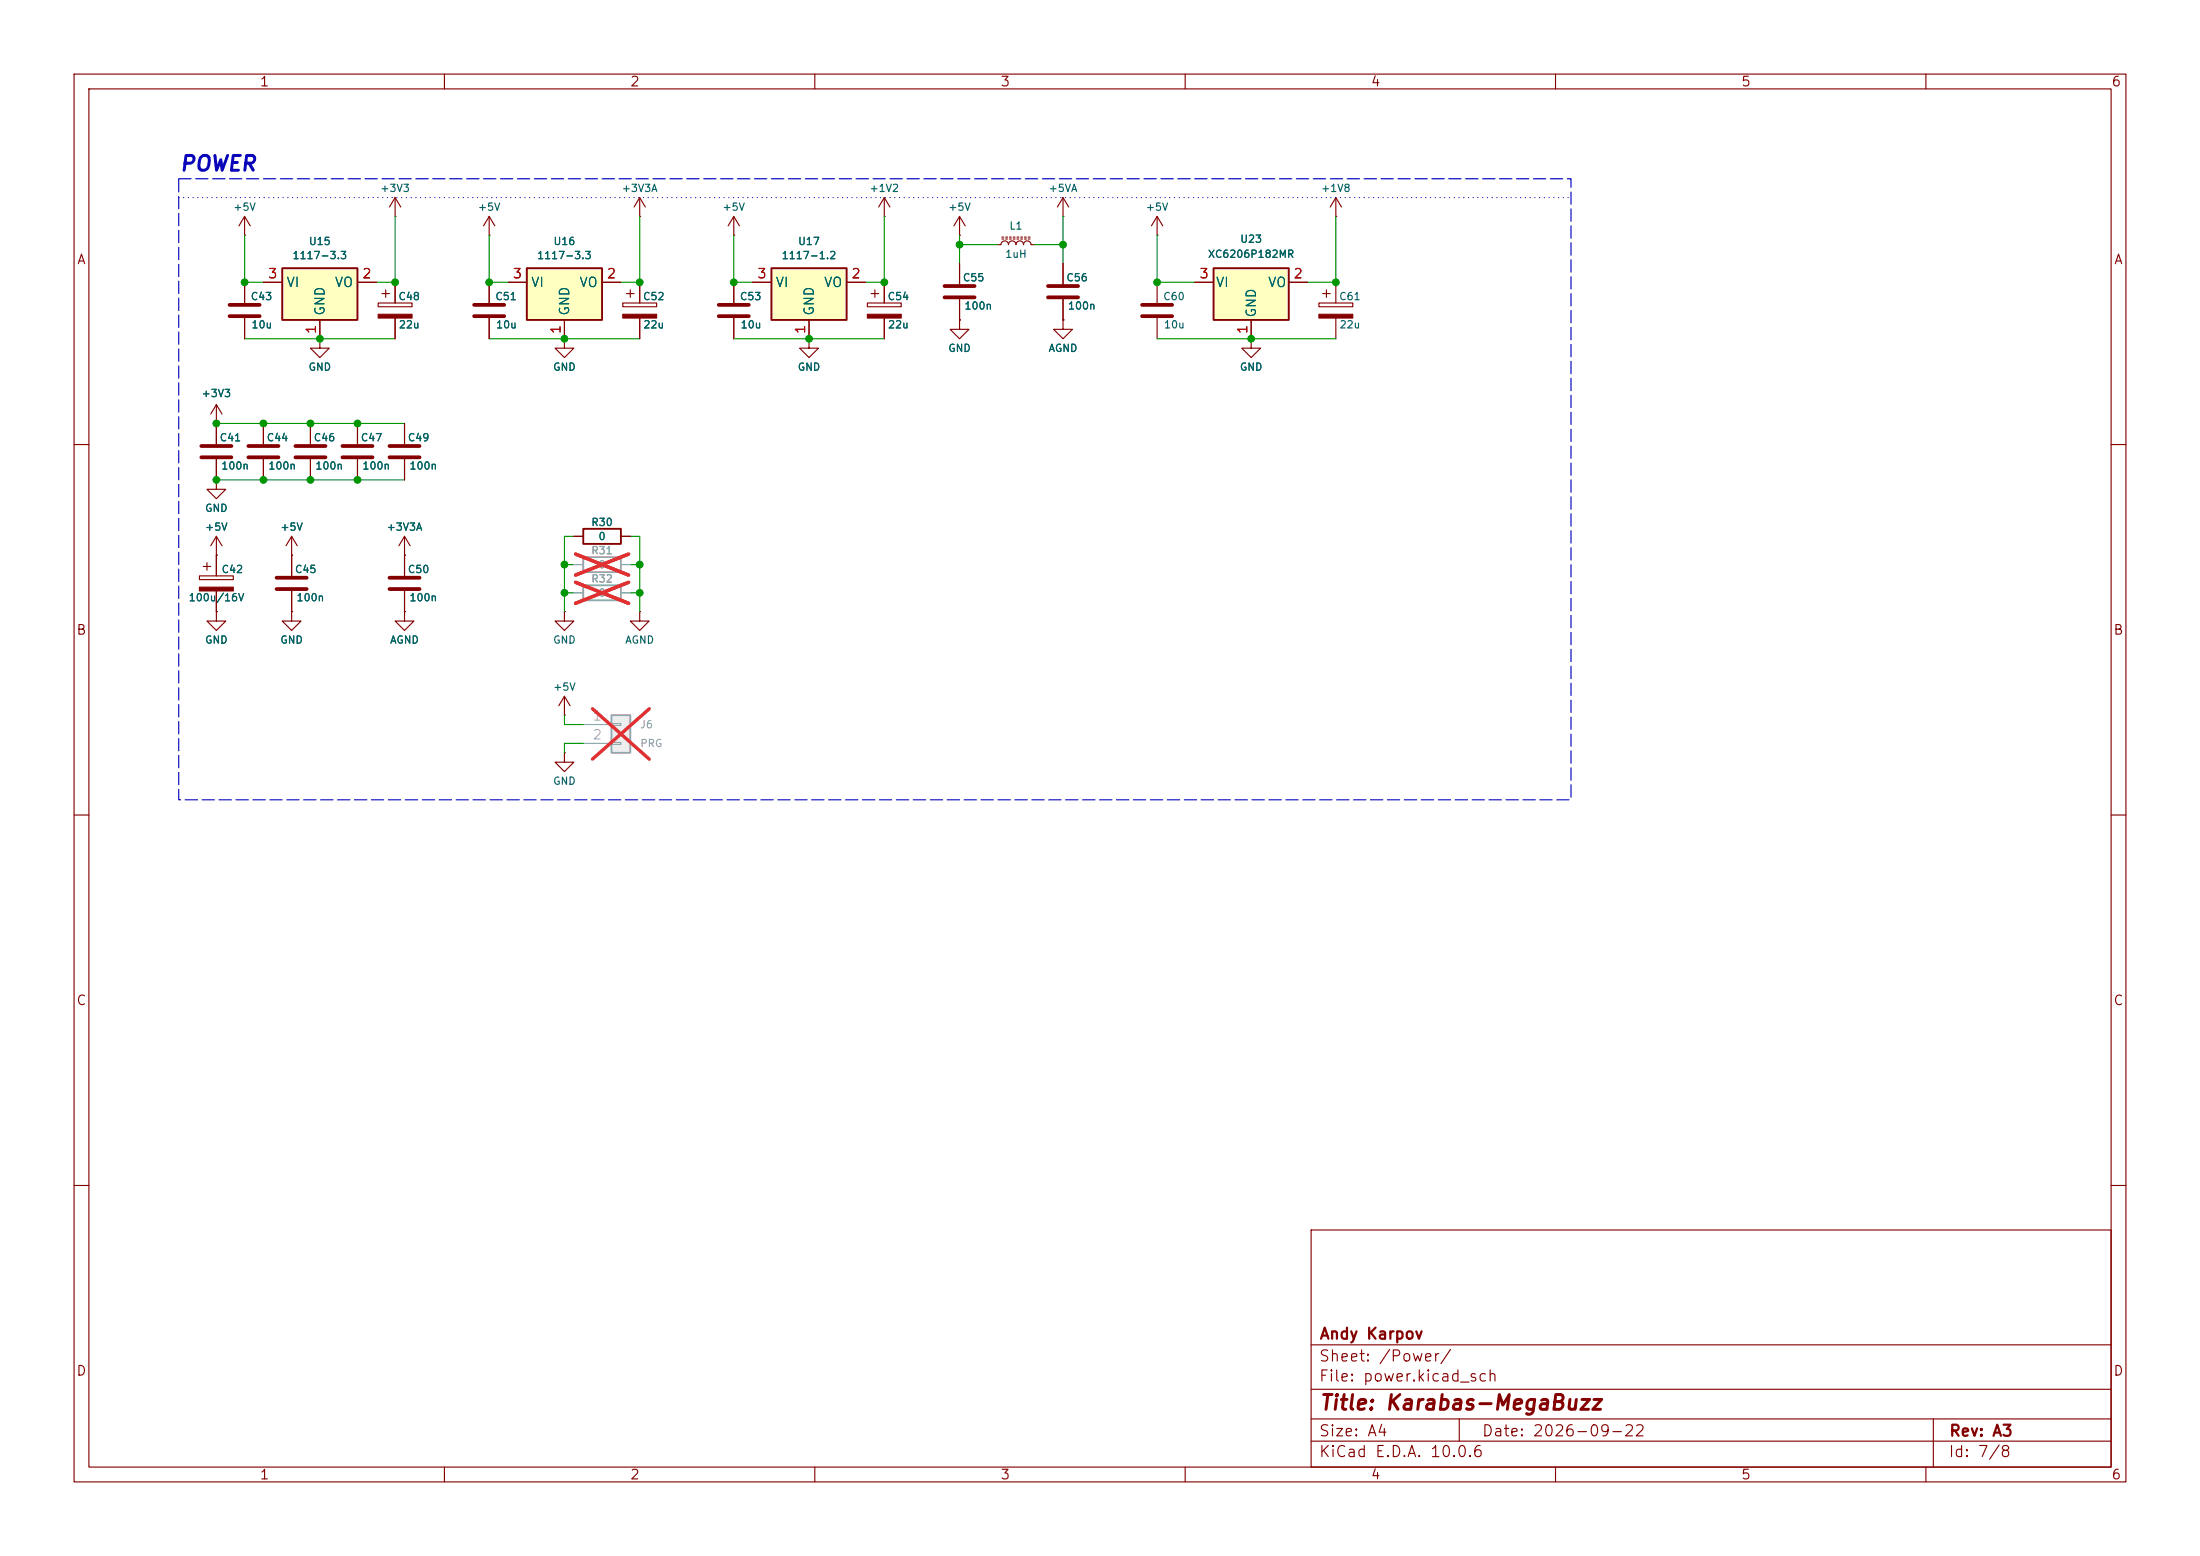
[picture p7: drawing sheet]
<svg xmlns="http://www.w3.org/2000/svg" width="297mm" height="210mm" viewBox="0 0 297 210" stroke-linecap="round" stroke-linejoin="round" font-family="sans-serif">
<g fill="none" stroke="#840000" stroke-width=".15">
<path d="M10 10h277v190h-277zM12 12h273v186h-273zM60 10v2M110 10v2M160 10v2M210 10v2M260 10v2M33 31.8h.1M33 29.2l-.7 1.3M33 29.2l.8 1.3M33 29.2v2.6M66 31.8h.1"/>
<path d="M66 29.2l-.7 1.3M66 29.2l.8 1.3M66 29.2v2.6M99.1 31.8h.1M99.1 29.2l-.8 1.3M99.1 29.2l.7 1.3M99.1 29.2v2.6M119.4 29.2h.1M119.4 26.7l-.8 1.2M119.4 26.7l.7 1.2M119.4 26.7v2.5M143.5 29.2h.1"/>
<path d="M143.5 26.7l-.8 1.2M143.5 26.7l.8 1.2M143.5 26.7v2.5M180.3 29.2h.1M180.3 26.7l-.7 1.2M180.3 26.7l.8 1.2M180.3 26.7v2.5M10 60h2M39.4 74.9v2.8M39.4 79.8v2.8M54.6 74.9v2.8M54.6 79.8v2.8"/>
<path d="M285 60h2M10 110h2M285 110h2M10 160h2M177 166h108v32h-108zM285 160h2M60 198v2M110 198v2M160 198v2M177 194.5h108M177 191.5h108M177 187.5h108"/>
<path d="M177 181.5h108M197 191.5v3M210 198v2M260 198v2M261 191.5v6.5"/>
</g>
<path d="M37.3 79.5h4.1M37.3 78h4.1M52.6 79.5h4M52.6 78h4" fill="none" stroke="#840000" stroke-width=".51"/>
<path d="M71.1 36.2h10.2v7h-10.2z" fill="#ffffc2"/>
<path d="M71.1 36.2h10.2v7h-10.2z" fill="none" stroke="#840000" stroke-width=".25"/>
<g fill="none" stroke="#840000" stroke-width=".15">
<path d="M53.3 29.2h.1M53.3 26.7l-.7 1.2M53.3 26.7l.8 1.2M53.3 26.7v2.5M66 38.1v2.8M68.6 38.1h2.5M81.3 38.1h2.5M86.4 29.2h.1M86.4 26.7l-.8 1.2M86.4 26.7l.7 1.2M86.4 26.7v2.5M66 42.9v2.8"/>
<path d="M76.2 43.2v2.5M54.6 74.9h.1M54.6 72.4l-.8 1.3M54.6 72.4l.8 1.3M54.6 72.4v2.5M76.2 82.6v1.2h1.3l-1.3 1.3-1.3-1.3h1.3M76.2 82.6h.1M76.2 96.5h.1M76.2 94v2.5M76.2 94l-.8 1.3M76.2 94l.8 1.3"/>
</g>
<path d="M64 41.1h4.1M64 42.7h4.1" fill="none" stroke="#840000" stroke-width=".51"/>
<path d="M82.5 96.5h2.6v5.1h-2.6z" fill="#f0f0f0"/>
<path d="M82.5 96.5h2.6v5.1h-2.6z" fill="none" stroke="#a1a1a1" stroke-width=".25"/>
<path d="M78.7 97.8h3.8M82.5 97.7h1.3v.2h-1.3zM78.7 100.3h3.8M82.5 100.2h1.3v.3h-1.3z" fill="none" stroke="#a1a1a1" stroke-width=".15"/>
<path d="M80 95.7l7.7 6.8M87.7 95.7l-7.7 6.8" fill="none" stroke="#e12e31" stroke-width=".46"/>
<path d="M109.2 45.7v1.3h1.3l-1.3 1.3-1.3-1.3h1.3M109.2 45.7h.1M86.4 82.6v1.2h1.2l-1.2 1.3-1.3-1.3h1.3M86.4 82.6h.1" fill="none" stroke="#840000" stroke-width=".15"/>
<path d="M104.1 36.2h10.2v7h-10.2z" fill="#ffffc2"/>
<path d="M104.1 36.2h10.2v7h-10.2zM78.7 71.4h5.1v2h-5.1z" fill="none" stroke="#840000" stroke-width=".25"/>
<g fill="none" stroke="#840000" stroke-width=".15">
<path d="M51.6 39.6h1M52.1 39.1v1M53.3 38.1v2.8M84.6 39.6h1M85.1 39.1v1M86.4 38.1v2.8M99.1 38.1v2.8M101.6 38.1h2.5M114.3 38.1h2.5M29.2 57.2h.1M29.2 54.6v5.3M29.2 54.6l-.8 1.3"/>
<path d="M29.2 54.6l.8 1.3M35.6 57.2v2.7M41.9 57.2v2.7M43.2 45.7v1.3h1.2l-1.2 1.3-1.3-1.3h1.3M43.2 45.7h.1M48.3 57.2v2.7M51.1 40.9h4.5v.5h-4.5zM53.3 42.9v2.8M54.6 57.2v2.7M76.2 45.7v1.3h1.3l-1.3 1.3-1.3-1.3h1.3M76.2 45.7h.1M84.1 40.9h4.5v.5h-4.5z"/>
<path d="M86.4 42.9v2.8M99.1 42.9v2.8M109.2 43.2v2.5M26.9 77.7h4.6v.5h-4.6zM27.4 76.5h1M27.9 75.9v1.1M29.2 64.8v1.2h1.3l-1.3 1.3-1.3-1.3h1.3M29.2 64.8h.1M29.2 74.9h.1M29.2 72.4l-.8 1.3M29.2 72.4l.8 1.3M29.2 62v2.8"/>
<path d="M29.2 72.4v5.3M29.2 79.8v2.8M35.6 62v2.8M41.9 62v2.8M48.3 62v2.8M54.6 62v2.8M77.5 72.4h1.2M83.8 72.4h1.3M29.2 82.6v1.2h1.3l-1.3 1.3-1.3-1.3h1.3M29.2 82.6h.1"/>
</g>
<path d="M97 41.1h4.1M97 42.7h4.1M27.2 60.2h4M27.2 61.7h4M33.5 60.2h4.1M33.5 61.7h4.1M39.9 60.2h4M39.9 61.7h4M46.2 60.2h4.1M46.2 61.7h4.1M52.6 60.2h4M52.6 61.7h4" fill="none" stroke="#840000" stroke-width=".51"/>
<g fill="#840000" stroke="#840000" stroke-width=".15">
<path d="M84.1 42.4h4.5v.5h-4.5z"/>
<path d="M51.1 42.4h4.5v.5h-4.5z"/>
<path d="M26.9 79.2h4.6v.6h-4.6z"/>
</g>
<path d="M78.7 79h5.1v2h-5.1zM78.7 75.2h5.1v2h-5.1z" fill="none" stroke="#a1a1a1" stroke-width=".25"/>
<path d="M77.5 76.2h1.2M83.8 76.2h1.3M77.5 80h1.2M83.8 80h1.3" fill="none" stroke="#a1a1a1" stroke-width=".15"/>
<path d="M77.7 78.6l7.2 2.8M77.7 74.8l7.2 2.8M84.9 78.6l-7.2 2.8M84.9 74.8l-7.2 2.8" fill="none" stroke="#e12e31" stroke-width=".46"/>
<path d="M38.1 36.2h10.2v7h-10.2z" fill="#ffffc2"/>
<path d="M38.1 36.2h10.2v7h-10.2z" fill="none" stroke="#840000" stroke-width=".25"/>
<g fill="none" stroke="#840000" stroke-width=".15">
<path d="M33 38.1v2.8M35.6 38.1h2.5M48.3 38.1h2.5M117.6 39.6h1M118.1 39.1v1M119.4 38.1v2.8M129.5 31.8h.1M129.5 29.2v2.6M129.5 35.6v2.8M129.5 29.2l-.7 1.3M129.5 29.2l.8 1.3M134.6 33h.5a.51 .51 0 0 1 .5-.5 .51 .51 0 0 1 .5 .5 .51 .51 0 0 1 .6-.5 .51 .51 0 0 1 .5 .5 .51 .51 0 0 1 .5-.5 .51 .51 0 0 1 .5 .5 .51 .51 0 0 1 .5-.5 .51 .51 0 0 1 .5 .5h.5"/>
<path d="M135.3 32.3h.2M135.3 32h.2M135.8 32.3h.2M135.8 32h.2M136.3 32.3h.2M136.3 32h.2M136.8 32.3h.2M136.8 32h.2M137.3 32.3h.2M137.3 32h.2M137.8 32.3h.2M137.8 32h.2"/>
<path d="M138.3 32.3h.3M138.3 32h.3M138.8 32.3h.3M138.8 32h.3M143.5 35.6v2.8M156.2 31.8h.1M156.2 29.2l-.8 1.3M156.2 29.2l.8 1.3M156.2 29.2v2.6M156.2 38.1v2.8M178.6 39.6h1M179.1 39.1v1"/>
<path d="M180.3 38.1v2.8M33 42.9v2.8M43.2 43.2v2.5M117.1 40.9h4.6v.5h-4.6zM119.4 42.9v2.8M129.5 43.2v1.3h1.3l-1.3 1.2-1.2-1.2h1.2M129.5 43.2h.1M129.5 40.4v2.8M143.5 43.2v1.3h1.3l-1.3 1.2-1.3-1.2h1.3M143.5 43.2h.1M143.5 40.4v2.8M156.2 42.9v2.8"/>
<path d="M168.9 45.7v1.3h1.3l-1.3 1.3-1.3-1.3h1.3M168.9 45.7h.1M178.1 40.9h4.5v.5h-4.5zM180.3 42.9v2.8M39.4 74.9h.1M39.4 72.4l-.8 1.3M39.4 72.4l.7 1.3M39.4 72.4v2.5M39.4 82.6v1.2h1.2l-1.2 1.3-1.3-1.3h1.3M39.4 82.6h.1M54.6 82.6v1.2h1.3l-1.3 1.3-1.3-1.3h1.3M54.6 82.6h.1"/>
<path d="M76.2 101.6v1.3h1.3l-1.3 1.2-1.3-1.2h1.3M76.2 101.6h.1"/>
</g>
<path d="M127.5 38.6h4.1M141.5 38.6h4M31 41.1h4.1M31 42.7h4.1M127.5 40.1h4.1M141.5 40.1h4M154.2 41.1h4M154.2 42.7h4" fill="none" stroke="#840000" stroke-width=".51"/>
<g fill="#840000" stroke="#840000" stroke-width=".15">
<path d="M117.1 42.4h4.6v.5h-4.6z"/>
<path d="M178.1 42.4h4.5v.5h-4.5z"/>
</g>
<path d="M163.8 36.2h10.2v7h-10.2z" fill="#ffffc2"/>
<path d="M163.8 36.2h10.2v7h-10.2z" fill="none" stroke="#840000" stroke-width=".25"/>
<g fill="none" stroke="#840000" stroke-width=".15">
<path d="M33 38.1v2.8M35.6 38.1h2.5M48.3 38.1h2.5M53.3 38.1v2.8M66 38.1v2.8M68.6 38.1h2.5M81.3 38.1h2.5M86.4 38.1v2.8M99.1 38.1v2.8M101.6 38.1h2.5M114.3 38.1h2.5M119.4 38.1v2.8"/>
<path d="M129.5 35.6v2.8M143.5 35.6v2.8M161.3 38.1h2.5M174 38.1h2.5M29.2 57.2h.1M29.2 57.2v2.7M33 42.9v2.8M35.6 57.2v2.7M41.9 57.2v2.7M43.2 45.7h.1M43.2 43.2v2.5M48.3 57.2v2.7"/>
<path d="M53.3 42.9v2.8M54.6 57.2v2.7M66 42.9v2.8M76.2 45.7h.1M76.2 43.2v2.5M86.4 42.9v2.8M99.1 42.9v2.8M109.2 45.7h.1M109.2 43.2v2.5M119.4 42.9v2.8M129.5 43.2h.1M129.5 40.4v2.8"/>
<path d="M143.5 43.2h.1M143.5 40.4v2.8M168.9 45.7h.1M168.9 43.2v2.5M29.2 74.9h.1M29.2 64.8h.1M29.2 62v2.8M29.2 74.9v2.8M29.2 79.8v2.8M35.6 62v2.8M39.4 74.9h.1M39.4 74.9v2.8"/>
<path d="M39.4 79.8v2.8M41.9 62v2.8M48.3 62v2.8M54.6 74.9h.1M54.6 62v2.8M54.6 74.9v2.8M54.6 79.8v2.8M77.5 72.4h1.2M83.8 72.4h1.3M29.2 82.6h.1M39.4 82.6h.1M54.6 82.6h.1"/>
</g>
<path d="M24.1 26.7h188" fill="none" stroke="#0000c2" stroke-width=".15" stroke-dasharray="0 .6"/>
<g fill="none" stroke="#009600" stroke-width=".15">
<path d="M33 31.8v6.3h2.6M53.3 29.2v8.9h-2.5M66 31.8v6.3h2.6M86.4 29.2v8.9h-2.6M99.1 31.8v6.3h2.5M119.4 29.2v8.9h-2.6M129.5 33h5.1M129.5 31.8v3.8M139.7 33h3.8M143.5 29.2v6.4M156.2 31.8v6.3h5.1M180.3 29.2v8.9h-3.8"/>
<path d="M29.2 57.2h25.4M33 45.7h20.3M66 45.7h20.4M99.1 45.7h20.3M156.2 45.7h24.1M29.2 64.8h25.4M76.2 76.2h1.3M77.5 72.4h-1.3v10.2M85.1 72.4h1.3v10.2M85.1 76.2h1.3M76.2 96.5v1.3h2.5M76.2 80h1.3"/>
<path d="M85.1 80h1.3M78.7 100.3h-2.5v1.3"/>
</g>
<path d="M24.1 24.1h188v83.9h-188z" fill="none" stroke="#0000c2" stroke-width=".15" stroke-dasharray="1.7 .6"/>
<path d="M77.5 76.2h1.2M83.8 76.2h1.3M77.5 80h1.2M83.8 80h1.3" fill="none" stroke="#a1a1a1" stroke-width=".15"/>
<path d="M77.7 74.8l7.2 2.8M77.7 78.6l7.2 2.8M84.9 74.8l-7.2 2.8M84.9 78.6l-7.2 2.8" fill="none" stroke="#e12e31" stroke-width=".46"/>
<g fill="#009600" stroke="#009600" stroke-width=".14">
<circle cx="48.3" cy="57.2" r=".46"/>
<circle cx="41.9" cy="57.2" r=".46"/>
<circle cx="33" cy="38.1" r=".46"/>
<circle cx="35.6" cy="57.2" r=".46"/>
<circle cx="43.2" cy="45.7" r=".46"/>
<circle cx="29.2" cy="57.2" r=".46"/>
<circle cx="35.6" cy="64.8" r=".46"/>
<circle cx="41.9" cy="64.8" r=".46"/>
<circle cx="48.3" cy="64.8" r=".46"/>
<circle cx="76.2" cy="76.2" r=".46"/>
<circle cx="29.2" cy="64.8" r=".46"/>
<circle cx="86.4" cy="76.2" r=".46"/>
<circle cx="76.2" cy="80" r=".46"/>
<circle cx="86.4" cy="80" r=".46"/>
<circle cx="66" cy="38.1" r=".46"/>
<circle cx="53.3" cy="38.1" r=".46"/>
<circle cx="76.2" cy="45.7" r=".46"/>
<circle cx="86.4" cy="38.1" r=".46"/>
<circle cx="129.5" cy="33" r=".46"/>
<circle cx="119.4" cy="38.1" r=".46"/>
<circle cx="143.5" cy="33" r=".46"/>
<circle cx="180.3" cy="38.1" r=".46"/>
<circle cx="156.2" cy="38.1" r=".46"/>
<circle cx="168.9" cy="45.7" r=".46"/>
<circle cx="99.1" cy="38.1" r=".46"/>
<circle cx="109.2" cy="45.7" r=".46"/>
</g>
<text font-size="2" fill="#0000c2" x="24.1" y="23.6">POWER</text>
<text font-size="2" fill="#840000" x="178" y="190.8">Title: Karabas-MegaBuzz</text>
<g font-size="1.5" fill="#840000">
<text x="178" y="184.1">Sheet: /Power/</text>
<text x="178" y="181.1">Andy Karpov</text>
<text x="178" y="186.8">File: power.kicad_sch</text>
<text x="178" y="197">KiCad E.D.A. 10.0.6</text>
<text x="178" y="194.2">Size: A4</text>
<text x="200" y="194.2">Date: 2026-09-22</text>
<text x="263" y="197">Id: 7/8</text>
<text x="263" y="194.2">Rev: A3</text>
</g>
<g font-size="1.3" fill="#840000">
<text x="35" y="12">1</text>
<text x="85" y="12">2</text>
<text x="135" y="12">3</text>
<text x="185" y="12">4</text>
<text x="235" y="12">5</text>
<text x="285" y="12">6</text>
<text x="10.3" y="36">A</text>
<text x="285.3" y="36">A</text>
<text x="10.2" y="86">B</text>
<text x="285.2" y="86">B</text>
<text x="10.2" y="136">C</text>
<text x="285.2" y="136">C</text>
<text x="10.2" y="186">D</text>
<text x="285.2" y="186">D</text>
<text x="35" y="200">1</text>
<text x="85" y="200">2</text>
<text x="135" y="200">3</text>
<text x="185" y="200">4</text>
<text x="235" y="200">5</text>
<text x="285" y="200">6</text>
</g>
<g font-size="1.3" fill="#a90000">
<text x="36.1" y="37.9">3</text>
<text x="48.8" y="37.9">2</text>
<text x="69.1" y="37.9">3</text>
<text x="81.8" y="37.9">2</text>
<text x="102.1" y="37.9">3</text>
<text x="114.8" y="37.9">2</text>
<text x="161.8" y="37.9">3</text>
<text x="174.5" y="37.9">2</text>
<text x="43" y="45.2" transform="rotate(-90 43 45.2)">1</text>
<text x="76" y="45.2" transform="rotate(-90 76 45.2)">1</text>
<text x="109" y="45.2" transform="rotate(-90 109 45.2)">1</text>
<text x="168.7" y="45.2" transform="rotate(-90 168.7 45.2)">1</text>
</g>
<g font-size="1.3" fill="#006464">
<text x="38.6" y="39.1">VI</text>
<text x="45.1" y="39.1">VO</text>
<text x="71.6" y="39.1">VI</text>
<text x="78.1" y="39.1">VO</text>
<text x="104.6" y="39.1">VI</text>
<text x="111.1" y="39.1">VO</text>
<text x="164.1" y="39.1">VI</text>
<text x="171.1" y="39.1">VO</text>
<text x="44.1" y="42.7" transform="rotate(-90 44.1 42.7)">GND</text>
<text x="77.2" y="42.7" transform="rotate(-90 77.2 42.7)">GND</text>
<text x="110.2" y="42.7" transform="rotate(-90 110.2 42.7)">GND</text>
<text x="169.9" y="43" transform="rotate(-90 169.9 43)">GND</text>
</g>
<g font-size="1.3" fill="#aaa">
<text x="79.9" y="97.6">1</text>
<text x="79.9" y="100.1">2</text>
</g>
<g font-size="1" fill="#006464">
<text x="31.4" y="28.7">+5V</text>
<text x="51.3" y="26.1">+3V3</text>
<text x="64.4" y="28.7">+5V</text>
<text x="83.9" y="26.1">+3V3A</text>
<text x="97.5" y="28.7">+5V</text>
<text x="117.3" y="26.1">+1V2</text>
<text x="127.9" y="28.7">+5V</text>
<text x="141.5" y="26.1">+5VA</text>
<text x="154.6" y="28.7">+5V</text>
<text x="178.3" y="26.1">+1V8</text>
<text x="39.4" y="35.2">1117-3.3</text>
<text x="41.6" y="33.3">U15</text>
<text x="72.4" y="35.2">1117-3.3</text>
<text x="74.6" y="33.3">U16</text>
<text x="105.4" y="35.2">1117-1.2</text>
<text x="107.7" y="33.3">U17</text>
<text x="135.6" y="35">1uH</text>
<text x="136.2" y="31.2">L1</text>
<text x="163" y="35">XC6206P182MR</text>
<text x="167.3" y="33">U23</text>
<text x="33.8" y="40.8">C43</text>
<text x="53.7" y="40.8">C48</text>
<text x="66.8" y="40.8">C51</text>
<text x="86.7" y="40.8">C52</text>
<text x="99.8" y="40.8">C53</text>
<text x="119.7" y="40.8">C54</text>
<text x="129.9" y="38.2">C55</text>
<text x="143.9" y="38.2">C56</text>
<text x="157" y="40.8">C60</text>
<text x="180.7" y="40.8">C61</text>
<text x="33.9" y="44.6">10u</text>
<text x="53.8" y="44.6">22u</text>
<text x="66.9" y="44.6">10u</text>
<text x="86.8" y="44.6">22u</text>
<text x="99.9" y="44.6">10u</text>
<text x="119.8" y="44.6">22u</text>
<text x="127.9" y="47.7">GND</text>
<text x="130.1" y="42">100n</text>
<text x="141.5" y="47.7">AGND</text>
<text x="144.1" y="42">100n</text>
<text x="157.1" y="44.6">10u</text>
<text x="180.8" y="44.6">22u</text>
<text x="27.1" y="53.8">+3V3</text>
<text x="41.6" y="50.3">GND</text>
<text x="74.6" y="50.3">GND</text>
<text x="107.6" y="50.3">GND</text>
<text x="167.3" y="50.3">GND</text>
<text x="29.6" y="59.8">C41</text>
<text x="35.9" y="59.8">C44</text>
<text x="42.3" y="59.8">C46</text>
<text x="48.6" y="59.8">C47</text>
<text x="55" y="59.8">C49</text>
<text x="29.8" y="63.6">100n</text>
<text x="36.1" y="63.6">100n</text>
<text x="42.5" y="63.6">100n</text>
<text x="48.8" y="63.6">100n</text>
<text x="55.2" y="63.6">100n</text>
<text x="27.6" y="69.3">GND</text>
<text x="27.6" y="71.9">+5V</text>
<text x="37.8" y="71.9">+5V</text>
<text x="52.1" y="71.9">+3V3A</text>
<text x="79.7" y="71.2">R30</text>
<text x="29.8" y="77.6">C42</text>
<text x="39.7" y="77.6">C45</text>
<text x="55" y="77.6">C50</text>
<text x="80.7" y="73.1">0</text>
<text x="25.4" y="81.4">100u/16V</text>
<text x="39.9" y="81.4">100n</text>
<text x="55.2" y="81.4">100n</text>
<text x="27.6" y="87.1">GND</text>
<text x="37.8" y="87.1">GND</text>
<text x="52.6" y="87.1">AGND</text>
<text x="74.6" y="87.1">GND</text>
<text x="84.3" y="87.1">AGND</text>
<text x="74.6" y="93.5">+5V</text>
<text x="74.6" y="106.2">GND</text>
</g>
<g font-size="1" fill="#989898">
<text x="79.7" y="75">R31</text>
<text x="80.7" y="76.9">0</text>
<text x="79.7" y="78.9">R32</text>
<text x="80.7" y="80.8">0</text>
<text x="86.3" y="101.1">PRG</text>
<text x="86.3" y="98.5">J6</text>
</g>
</svg>
